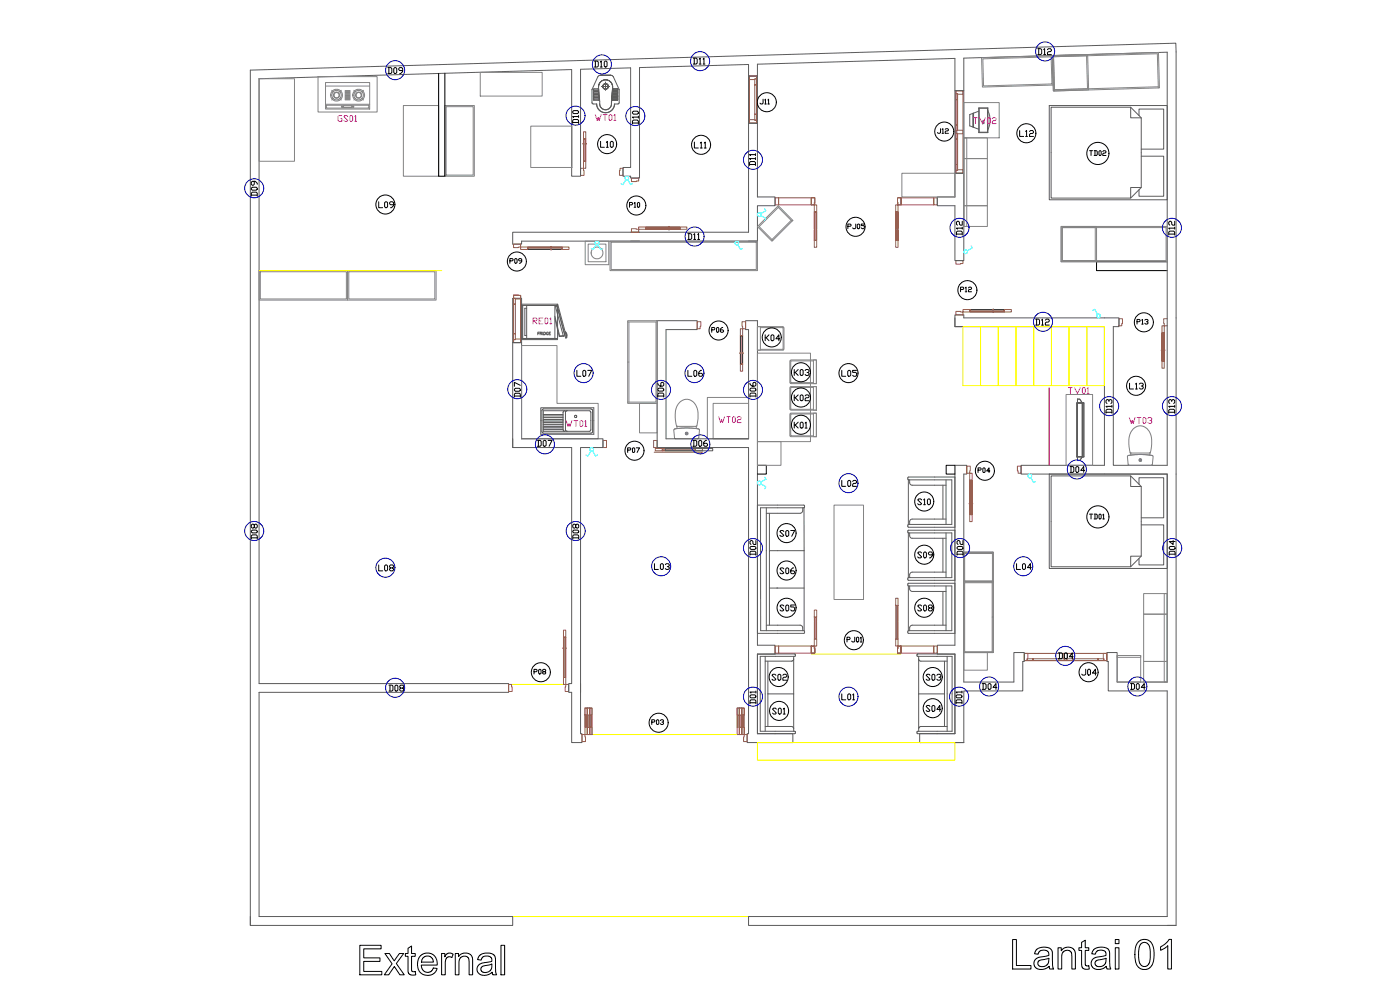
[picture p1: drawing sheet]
<svg xmlns="http://www.w3.org/2000/svg" width="420mm" height="297mm" viewBox="0 0 420 297" stroke-linecap="round" stroke-linejoin="round" font-family="sans-serif">
<!-- layer: Default -->
<g fill="none" stroke="#000" stroke-width=".3">
<path d="M133.5 22v30.9h-1.9v-30.8M350.3 78.5h-21.2v2.7h21.2M227.3 139.6h2.7v2.6h-2.7M286.6 139.6h-2.6v2.6h2.6M108 283.6h6.4v1.1h-5.2v2.7h4.8v1.1h-4.8v3h5.4v1h-6.6zM115.5 286.1h1.4l1.4 2.2 1.6-2.2h1.2l-2.2 3 2.4 3.4h-1.3l-1.7-2.5-1.6 2.5h-1.4l2.4-3.3zM122.5 284.5l1-.7v2.3h1.1v.8h-1.1v4.2l.4 .4h.7l.1 1h-1.4l-.8-.6v-5h-.8v-.8h.8zM126.2 286.8l1.1-.7 1.5-.1 .8 .2 .9 .8 .5 1 .2 1.6h-4.8l.5 1.5 1 .6 1.4-.2 .7-1.1 1.2 .2-.4 .9-.6 .6-1.2 .5h-1.2l-1-.3-.9-.8-.4-.9-.2-1.5 .2-1.2zM126.9 287.5l.9-.6h1l.9 .6 .4 1.2h-3.6zM132.5 286.1h1v1l.5-.8 .6-.3 1.4 .3-.4 1-1-.2-.8 .6-.2 .8v4h-1.1zM136.6 286.1h1v.9l.7-.7 .9-.3h1.3l1 .7 .3 1.1v4.7h-1l-.1-4.5-.2-.6-.8-.5-.9 .1-.7 .5-.4 1v4h-1.1zM144 286.6l1.7-.6h1.4l1.2 .6 .4 1v4l.3 .9h-1.1l-.2-.8-1.7 .9h-1.3l-.7-.3-.5-.5-.3-.7 .3-1.4 1.1-.7 2.5-.4a.61 .61 0 0 0 .5-.8l-.5-.8-1.4-.1-.7 .2-.6 1-1.1-.2z"/>
<path d="M144.6 290.1l3-.8-.1 1.3-.5 .8-.6 .3-1 .1-.7-.3-.4-.6zM150.4 283.6h1.1v8.9h-1.1zM303.9 281.9h1.1v7.8h4.4v1h-5.5zM311 285l.9-.6 1.1-.2 1.4 .1 1 .5 .4 .9 .1 4 .3 1h-1.1l-.2-.8-1.1 .8-.8 .2h-1l-.9-.4-.6-.6-.2-.6v-.7l.4-.7 1-.7 2.3-.3a.58 .58 0 0 0 .6-.1 .58 .58 0 0 0 .1-.7l-.1-.5-.4-.3-1.2-.2-1 .3-.4 .9-1.1-.1zM311.6 288.4l.6-.3 2.6-.6-.3 1.7-1.2 .8h-.9l-.5-.2-.4-.5zM317.5 284.4h1v.8l.8-.7 1-.3 1.2 .2 .8 .5 .4 1.1v4.7h-1l-.1-4.7-.4-.6-.8-.3-.9 .2-.7 .6-.2 .9v3.9h-1.1zM324.6 282.7l1.1-.6v2.3h1.1v.8h-1.1v4.2l.3 .4h.8l.1 .9h-1.5l-.7-.7-.1-4.8h-.8v-.8h.8zM328.1 285.1l.7-.6 1.3-.3 1.4 .1 1.2 .6 .3 1 .1 4 .3 .8h-1.2l-.2-.8-.7 .6-1.2 .4h-.9l-1-.4-.4-.4-.3-.8 .3-1.3 1.1-.8 2.2-.3a.61 .61 0 0 0 .7-.1 .61 .61 0 0 0 .1-.7l-.1-.5-.4-.3-1.2-.2-1 .3-.5 .9-1.1-.1zM328.8 288.5l.6-.4 2.5-.6-.2 1.6-.5 .6-.7 .3h-.9l-.6-.2-.4-.7zM334.7 284.4h1.1v6.3h-1.1zM334.7 281.9h1.1v1.2h-1.1zM341.7 282.5l1-.6 1.7 .1 1 .7 .7 1.2 .3 1.9-.2 2.6-.8 1.6-1.1 .8-1.3 .1-.9-.3-.9-.9-.4-1.1-.2-3.5 .3-1.4z"/>
<path d="M342.5 283.1l.6-.3h.8l.8 .6 .4 1v4l-.3 .8-1 .8h-.7l-.6-.4-.6-1.1-.2-3.3 .3-1.3zM348.3 284.1l1.4-.9 1.1-1.3h.8v8.8h-1.1v-6.9l-2.2 1.3z"/>
</g>
<path d="M153.5 205.4h15.6M175.5 220.4h47.8M153.9 275h70.7" fill="none" stroke="#ff0" stroke-width=".3"/>
<!-- layer: ARS-KUSEN -->
<g fill="none" stroke="#995f4c" stroke-width=".3">
<path d="M175.1 39.5h.7v2.2h-.7zM224.9 22.8h2.2v.9h-.6v.2h-1.6zM224.9 35.9l2.2 .2v.9h-2.2zM224.9 22.8h2.2v14.2h-2.2zM226.7 25.4h-.2v-1.7h.6v1.7h-.6v8.9h.6v1.8h-.6v-1.8h.2M226.8 25.4h.3v8.9h-.3M286.9 27.2h2.1v1.1l-2.1-.2zM286.9 39.2l2.1-.1v1l-2.1-.1zM286.9 28.1h.5v1.8h-.3h.3v7.6h-.5v-7.6h.2h-.2zM286.9 37.5h.5v1.7h-.5zM286.9 27.2h2.1v24.8h-2.1zM286.9 40h.5v1.7h-.5z"/>
<path d="M174.2 50.5h.9l.2 2.1h-1.1zM174.9 43.1l.3 .1zM175.1 48.4h.7v2.1h-.7zM175.2 41.7v6.7M175.7 41.7v6.7M175.7 43.1l.3 .1zM186.1 50.5h.9v2.1h-1.1zM189.5 53.4h2.2v.9l-2.2 .2zM232.6 59.4h1.1v2.1h-1.1zM233.7 59.4h9.8v2.1h-9.8zM243.5 59.4h1v2.1h-1zM243.5 59.4h1l-.1 2.1h-.9z"/>
<path d="M269.4 59.4h1v2.1h-1zM269.4 59.4h1v2.1h-.9zM270.4 59.4h9.8v2.1h-9.8zM280.2 59.4h1.1v2.1h-1.1zM286.9 51.1l2.1-.2v1.1h-2.1zM287.1 49.4h.3v1.7h-.5v-1.7h.2h-.2v-7.7h.5v7.7h-.2M154.1 73.2h2.1v.9l-2.1 .2zM156.2 74.1h2.2v.7h-2.2zM158.4 74.8h10.2M158.4 74.7h10.2M158.4 74.2h10.2M158.4 74.3h10.2"/>
<path d="M165.3 74l.2 .2zM165.3 74.8l.2 .2zM168.6 74.1h2.2v.7h-2.2zM189.5 68.6l2.2 .2v.9h-2.2zM191.7 68.1h2.1v.7h-2.1zM193.8 68.2h10.2M193.8 68.3h10.2M193.8 68.7h10.2M200.7 68.7l.2 .3zM200.7 67.9l.2 .3zM244.4 61.5h.7v2.1h-.7zM244.4 72.1h.7v2.1h-.7z"/>
<path d="M244.5 63.6v8.5M244.9 63.6v8.5M245 63.6v8.5M268.8 61.5h.7v2.1h-.7zM268.8 72.1h.7v2.1h-.7zM268.9 63.6v8.5M269 63.6v8.5M269.4 63.6v8.5M286.9 78.2h2.1v.9l-2.1 .1zM154.1 88.5l2.1 .1v.9h-2.1zM154.1 88.6h2.1v1.1l-2.1-.2zM154.1 88.6h2.1v14.2h-2.1z"/>
<path d="M154.4 91.3h-.3v8.8h.3M154.5 91.3h.2v-1.8h-.6v1.8h.6v8.8h-.6v1.8h.6v-1.8h-.2M209.2 96.5h1.1l-.2 2.1h-.9zM222.2 98.6h.7v2.2h-.7zM222.7 96.5h1.1v2.1h-.9zM286.9 93.4l2.1 .2v.9h-2.1zM289 92.9h2.1v.7h-2.1zM291.1 93h10.3M291.1 93.5h10.3M291.1 93.4h10.3M298 93.5l.2 .3zM298 92.7l.2 .3z"/>
<path d="M301.4 92.9h2.1v.7h-2.1zM335.8 95.6h1.1l-.2 2.1h-.9zM348.7 97.7h.7v2.2h-.7zM348.8 99.9v8.5M348.9 99.9v8.5M349.3 99.9v8.5M350.3 95.6h-1.1l.2 2.1h.9M154.1 101.9l2.1-.2v1.1h-2.1zM154.1 102.8h2.1M222 105.9l.3 .1zM222.2 109.3h.7v2.1h-.7zM222.3 100.8v8.5"/>
<path d="M222.7 100.8v8.5M222.8 105.9l.3 .1zM348.5 105h.3v.2h-.3zM348.7 108.4h.7v2.1h-.7zM349.3 105h.3v.2h-.3zM181 132.2h1v2.1h-1zM196.2 132.2h1v2.1h-1zM196.3 135.7h14.5l-.6 .6M196.7 134.6h2.1v.7h-2.1zM198.8 134.6h9.9v.7h-9.9zM198.8 134.7h9.9M198.8 135.2h9.9"/>
<path d="M198.8 135.1h9.9M290.1 139.9h1.1l-.2 2.1h-.9zM305.3 139.9h1.1v2.1h-.9zM290.9 151h.2v.2h-.2zM291 154.4h.7v2.1h-.7zM291.1 144.1v10.3M291.2 144.1v10.3M291.6 144.1v10.3M291.6 151h.3v.2h-.3zM268.8 179.5h.7v2.2h-.7zM168.9 194.4l.3 .2zM169.1 189.1h.7v2.1h-.7z"/>
<path d="M169.2 191.2v12M169.6 191.2v12M169.7 194.4l.3 .2zM169.7 191.2v12M232.6 193.8h1.1v2.2h-1.1zM233.7 193.8h9.8v2.2h-9.8zM243.5 193.8h1v2.2h-1zM243.5 193.8h.9l.1 2.2h-1zM244.4 191.7h.7v2.1h-.7zM244.4 183h.7v2.2h-.7zM244.5 185.2v6.5M244.9 185.2v6.5"/>
<path d="M245 185.2v6.5M268.8 191.7h.7v2.1h-.7zM268.9 181.7v10M269 181.7v10M269.4 193.8h1v2.2h-1zM269.4 181.7v10M269.5 193.8h.9v2.2h-1zM270.4 193.8h9.8v2.2h-9.8zM280.2 193.8h1.1v2.2h-1.1zM307.4 196h24.8v2.2h-24.8zM307.4 196h1.1v1.7h-.2v.5h-.9zM308.3 197.7h1.7v.2v-.2h7.7v.2v-.2h1.7v.5h-1.7v-.2v.2h-7.7v-.2v.2h-1.7z"/>
<path d="M320.2 197.7h1.7v.2v-.2h7.6v.2v-.2h1.8v.5h-1.8v-.2v.2h-7.6v-.2v.2h-1.7zM331.1 196h1.1v2.2h-.9zM152.6 205.4h.9l.2 2.1h-1.1zM169.1 203.2h.7v2.2h-.7zM169.8 205.4h.9v2.1h-1.1zM175.5 212.4h.8v2.1h-.8zM175.5 212.4h.8v8h-.8zM175.6 214.5v3.8M175.7 214.5v3.8M176.1 214.5v3.8M176.2 214.5v3.8M176.3 218.3h.7v2.1h-.7z"/>
<path d="M176.3 212.4h.7v2.1h-.7zM176.3 212.4h.7v8h-.7zM176.3 214.5v3.8M176.4 214.5v3.8M176.8 214.5v3.8M177 218.3h.7v2.1h-.7zM177 212.4h.7v2.1h-.7zM177 212.4h.7v8h-.7zM177.1 214.5v3.8M177.5 214.5v3.8M177.6 214.5v3.8M221.2 212.4h.7v2.1h-.7z"/>
<path d="M221.2 212.4h.7v8h-.7zM221.3 214.5v3.8M221.8 214.5v3.8M221.9 218.3h.7v2.1h-.7zM221.9 212.4h.7v2.1h-.7zM221.9 212.4h.7v8h-.7zM222 214.5v3.8M222.1 214.5v3.8M222.4 214.5v3.8M222.5 214.5v3.8M222.6 218.3h.7v2.1h-.7zM222.6 212.4h.7v2.1h-.7z"/>
<path d="M222.6 212.4h.7v8h-.7zM222.7 214.5v3.8M222.8 214.5v3.8M223.2 214.5v3.8M223.3 214.5v3.8M174.7 220.4h.8l.2 2.1h-1zM223.3 220.4h.9v2.1h-1z"/>
</g>
<!-- layer: Default -->
<path d="M314.9 116.4v23.2" fill="none" stroke="#f00" stroke-width=".3"/>
<!-- layer: ARS_DINDING -->
<g fill="none" stroke="#5b5b5b" stroke-width=".3">
<path d="M224.6 37h2.7M224.6 22.8h2.7M286.6 27.2h2.6M286.6 52h2.6M189.3 69.7h2.6M224.6 72.3h2.7v-10.6h5.3v-2.6h-5.3v-39.8l59.3-1.8v41.6h-5.3v2.6h5.3v16.5h2.6v-60.8l61.1-1.7v123.9h-16.2v-41.6h1.7v-2.6h-46.6v-.9h-2.6v3.5h2.6M227.3 72.3h-70.8v.9h-2.6v-3.5h70.7v-50.4l-32.7 1v33.1h-2.6v-.5h-2.3v-2.7h2.3v-29.8l-15.1 .4v32.1h-2.6v-32l-93.8 2.7v181.5h74.8v2.6h-74.8v67.3h76.1v2.7h-78.8v-2.7M153.9 89.5h2.6M156.5 89.5h-2.6v44.8M156.5 89.5v42.2h24.5v2.6h-6.8v85.8h.5v2.7h-3.1v-15.1h-.9v-2.6h.9v-70.8h-17.7v-2.6M197.2 96.2h12v2.7h-9.3v32.8h24.7v-32.8h-.8v-2.7h3.5v97.4h5.3v2.7h-5.3v23.8h10.6v2.7h-13.7v-2.7h.4v-85.8h-27.4zM286.6 95.4v2.6h44.9v41.6h-25.1v2.6h43.9v62.4h-15v-8.8h-3.1v2.7h.4v8.8h17.7v67.7h-125.7v2.7h128.4"/>
<path d="M153.9 102.8h2.6M286.6 139.6v54h-5.3v2.7h5.3v23.8h-10.6v2.7h13.2M286.6 142.2v-2.6h3.5v2.6h-.9v62.4h15.1v-8.8h3.1v2.7h-.5v8.8h-17.7v15.5M174.2 205.1v2.6M286.6 222.8h2.6M75.1 277.7v-256.7l277.8-8 .1 264.7h-2.7"/>
</g>
<!-- layer: ARS_ARSIR -->
<path d="M199.8 134.6h14.1v.7h-14.1z" fill="none" stroke="#5b5b5b" stroke-width=".3"/>
<!-- layer: ARS-LANTAI -->
<path d="M77.8 81.2h54.8M289 98h5.3v17.7h-5.3zM294.3 98h5.3v17.7h-5.3zM299.6 98h5.3v17.7h-5.3zM304.9 98h5.3v17.7h-5.3zM310.2 98h5.3v17.7h-5.3zM315.5 98h5.3v17.7h-5.3zM320.8 98h5.4v17.7h-5.4zM326.2 98h5.3v17.7h-5.3zM243.5 196.3h26.9M227.3 222.8h59.3v5.3h-59.3zM237.9 222.8h38.4" fill="none" stroke="#ff0" stroke-width=".3"/>
<!-- layer: ARS-KUSEN -->
<g fill="none" stroke="#800002" stroke-width=".3">
<path d="M175.1 43.2v5.2h.7v-5.2M175.1 43.1v-1.4h.7v1.4M165.3 74.1h-6.9v.7h6.9M165.5 74.1h3.1v.7h-3.1M200.7 68.1h-6.9v.7h6.9M200.9 68.1h3.1v.7h-3.1M244.4 68.9v3.2h.7v-3.2M244.4 68.7v-5.1h.7v5.1M268.8 68.9v3.2h.7v-3.2M268.8 68.7v-5.1h.7v5.1M298 92.9h-6.9v.7h6.9M298.2 92.9h3.2v.7h-3.2"/>
<path d="M222.2 106v3.3h.7v-3.3M222.2 105.9v-5.1h.7v5.1M348.7 105.2v3.2h.7v-3.2M348.7 105v-5.1h.7v5.1M291 151.2v3.2h.7v-3.2M291 151v-6.9h.7v6.9M169.1 194.4v-3.2h.7v3.2M169.1 194.6v8.6h.7v-8.6"/>
</g>
<!-- layer: ARS-FURNITURE -->
<g fill="none" stroke="#848484" stroke-width=".3">
<path d="M294.6 17.3l21.2-.6 .3 8.8-21.3 .6zM295 17.7l20.5-.6 .2 8.1-20.5 .6zM315.8 16.7l31.9-1 .3 10.7-31.9 .9zM315.8 16.7l10.6-.3 .3 10.6-10.6 .3zM316.2 17l9.9-.3 .3 9.9-9.9 .3zM77.8 23.6h10.6v24.8h-10.6zM95.4 23h17.8v10.6h-17.8zM97.7 24.8h13.2v7.9h-13.2zM97.7 25.8h13.2M97.7 31.3h13.2M98 31.6h12.6l.1 .7-12.7 .1zM99.6 27.1l.5 .5"/>
<path d="M100.1 28.5h.1M100.1 29.5l-.5 .5M100.1 28.3l.2 .1M100.2 28.1l.1 .1M100.3 28.7l-.2 .1M100.3 27.9l.1 .1M100.3 28.9l-.1 .1M100.4 29.1l-.1 .1M100.5 27.8l.1 .1M100.6 29.2l-.1 .1M100.7 27.6l.1 .2M100.8 29.3l-.1 .2"/>
<path d="M101 27.6v.2M101 29.3v.2M101.1 29.3l.1 .2M101.2 27.6l-.1 .2M101.3 29.3l.1 .1M101.4 27.7l-.1 .2M101.5 29.1l.1 .2M101.6 27.8l-.1 .2M101.6 29l.2 .1M101.7 28.8l.2 .1M101.8 28.4h.1M101.8 28.7h.1"/>
<path d="M101.8 28l-.2 .1M101.9 28.2l-.2 .1M101.9 29.5l.5 .5M102.4 27.1l-.5 .5M102.5 31.9l.3 .3M102.6 31.8l.2 .3M103.2 32.3l-.1-.5h2.4v.5M103.6 28.5h1.5M103.6 28.7h1.5M103.6 27.2h1.5M103.6 27.3h1.5M103.6 27.5h1.5"/>
<path d="M103.6 27.7h1.5M103.6 27.9h1.5M103.6 28.1h1.5M103.6 28.3h1.5M103.6 28.9h1.5M103.6 29h1.5M103.6 29.2h1.5M103.6 29.4h1.5M103.6 29.6h1.5M103.6 29.8h1.5M103.6 30h1.5M105.8 31.9l.3 .3"/>
<path d="M105.9 31.8l.3 .3M106.2 27.1l.5 .5M106.7 29.5l-.5 .5M106.7 28.4h.2M106.7 28.7h.2M106.8 28.2l.1 .1M106.9 28l.1 .1M106.9 28.8l-.1 .1M107 29l-.1 .1M107 27.8l.1 .2M107.1 29.1l-.1 .2M107.2 27.7l.1 .2"/>
<path d="M107.3 29.3l-.1 .1M107.5 27.6v.2M107.5 29.3v.2M107.7 27.6v.2M107.7 29.3v.2M107.9 29.3v.2M107.9 27.6v.2M108.1 29.2v.1M108.1 27.8v.1M108.2 29.1l.1 .1M108.3 27.9l-.1 .1M108.3 28.9l.1 .1"/>
<path d="M108.4 28.7l.1 .1M108.4 28.5h.2M108.4 28.1l-.1 .1M108.5 28.3l-.1 .1M108.6 29.5l.5 .5M109.1 27.1l-.5 .5M121.1 31.7h10.5v21.2h-10.5zM133.5 31.7h8.9v21.2h-8.9zM133.9 32h8.1v20.5h-8.1zM144.1 21.7h18.6v7.1h-18.6zM159.3 37.8h12.3v12.4h-12.3zM289.2 30.8h10.7v10.6h-10.7z"/>
<path d="M347.6 26l-31.1 .9M347.6 26.4l-.3-10.3-31.1 .9 .3 10.3M270.7 52h15.9v7.1h-15.9zM289.2 41.4h7.1v6.2h-7.1zM289.2 47.6h7.1v14.1h-7.1zM289.2 41.4h.9v26.5h-.9zM175.6 72.3h7.1v7.1h-7.1zM176.5 73.2h5.3v5.3h-5.3zM183.1 72.3h44.2v8.9h-44.2zM183.4 72.7h43.6v8.2h-43.6zM227.3 68l6.3-6.3 4.3 4.4-6.2 6.3zM237.4 66.1l-5.7 5.8"/>
<path d="M237.7 66.4l-4.1-4.2-5.8 5.8 4.1 4.1M289.2 61.7h7.1v6.2h-7.1zM318.5 67.9h31.8v10.6h-31.8zM318.5 67.9h10.6v10.6h-10.6zM318.8 67.9v10.3h31.2v-10.3M318.8 68.3h9.9v9.9h-9.9zM318.8 68.3h31.2M77.8 81.2h26.5v8.8h-26.5zM78.1 81.5h25.9v8.2h-25.9zM104.3 81.2h26.6v8.8h-26.6zM104.7 81.5h25.8v8.2h-25.8zM188.4 96.6h8.5v24.1h-8.5"/>
<path d="M188.4 96.2h8.8v24.8h-8.8zM188.8 96.6v24.1M227.3 98l7.8 .1 .2 .2-.1 6.6-7.9 .2zM227.3 98h.9v7.1h-.9zM156.5 103.7h10.7v17.3h12.3v10.7h-23zM188.4 108.6h.4M212.3 119.3h12.3v12.4h-12.3zM227.3 106h15.9v26.5h-15.9zM237.1 108.2l.4-.2h7.5v7.1h-7.7l-.2-.3zM237.1 116.1l7.9-.1v7.1l-7.7-.1-.2-.2zM244.1 108.3l-6.8 .1 .1 6.4h6.7M244.1 108h.9v7.1h-.9z"/>
<path d="M244.1 116h.9v7.1h-.9zM319.9 118.4h8v21.2h-8zM191.9 121h5.3v8.9h-5.3zM214 121h10.6v10.7h-10.6zM227.3 132.5h7.1v7.1h-7.1zM237.1 124.1l7.9-.1v7h-7.7l-.2-.3zM244.1 124.2l-6.8 .1v6.4l6.8 .1M244.1 124h.9v7h-.9zM250.3 151.6h8.9v28.3h-8.9zM289.2 165.7h8.9v30.1h-8.9zM289.2 165.7h8.9v8.8h-8.9zM289.5 165.7v8.6h8.3v-8.6"/>
<path d="M289.5 165.7h8.3v.4h-8.3zM297.8 174.5h.3v10.7h-.3zM297.8 174.5h-8.6v21.3h8.6M297.8 174.8h-8.3v20.7h8.3M343.2 178.1h7.1v6.2h-7.1zM349.4 178.1h.9v26.5h-.9zM289.2 195.8h7.1v5.3h-7.1zM297.8 185.2h.3v10.6h-.3zM335.3 196.7h7v.5h-7zM335.3 196.7h7v7.9h-7zM343.2 184.3h7.1v14.2h-7.1zM343.2 198.5h7.1v6.1h-7.1z"/>
<circle cx="101" cy="28.6" r="1.78"/>
<circle cx="101" cy="28.6" r="1.41"/>
<circle cx="101" cy="28.5" r=".86"/>
<circle cx="102.7" cy="32" r=".2"/>
<circle cx="106" cy="32" r=".19"/>
<circle cx="107.6" cy="28.6" r="1.41"/>
<circle cx="107.6" cy="28.6" r="1.77"/>
<circle cx="107.6" cy="28.5" r=".85"/>
<circle cx="179.2" cy="75.9" r="1.77"/>
</g>
<!-- layer: Furniture lavatory -->
<g fill="none" stroke="#808080" stroke-width=".3">
<path d="M202.6 128.7a15.3 15.3 0 0 1 7.3 .2l-.2 2.4M203 127.8l.3 .1h5.6l.2-.1M203.3 128.6l-.6-2.7 .1-2.9 .4-1.2 .7-1 .9-.7 .9-.3 1.1 .1 1 .5 .8 .8 .6 1.2 .3 1.4v1.8l-.6 3M209.6 128.7a14.1 14.1 0 0 0-7.3 .2l.1 2.5 .2 .2 6.8 .1M338.4 136.8l.2-.1a15.1 15.1 0 0 1 7.5 .2l-.4 2.7h-6.8l-.3-.2zM339.2 135.8l.3 .1h5.4l.4-.1M339.4 136.6l-.6-3.3 .3-3 1.1-1.7 1.8-.8 1.2 .1 .8 .5 .7 .8 .6 1.1 .3 3-.6 3.3"/>
<circle cx="342.2" cy="138" r=".25"/>
<circle cx="342.2" cy="138" r=".41"/>
</g>
<!-- layer: FURNITURE -->
<g fill="none" stroke="#5b5b5b" stroke-width=".3">
<path d="M178.1 28.9h1.7l.1 .2-1.7 .1zM178.1 26.7l1.4-.1 .2 .2-.1 .2h-1.4zM178.1 27.2l1.5-.1 .1 .2-1.5 .1zM178.1 27.6l1.5-.1 .1 .3-1.5 .1zM178.1 28.1l1.6-.1 .1 .2-1.6 .1zM178.1 29.4l1.7-.1 .1 .3-1.6 .1zM178.1 29.8h1.8v.2l-1.7 .1zM178.1 28.4h1.6l.1 .3-1.6 .1zM179 31.2l.2 .9 .5 .9 1 .7 .9 .1 .8-.1 1-.5 .9-1.2 .1-.8M179.6 26l.4 5.5 .3 .7 .7 .6 1.2 .1 1-.7 .3-1M179.9 29.3v.5M180.2 22.6l-.8 .5-1.7 3.8v4l.3 .3h1.1l.1 .8 .5 .9 1.1 .8 .8 .1 1.6-.4 .9-.9 .4-1.3h1l.3-.3v-4l-1.7-3.8-.8-.5"/>
<path d="M180.2 24.6l1-.6h1.2l1 .8 .4 1.2-.5-1.4-1.2-.6h-1.1l-.8 .6-.4 .5-.2 .9zM180.5 26h2.5h-2.5M181.2 25.3l.7-.2 .5 .3 .2 .8-.4 .5h-.8l-.5-.7 .4 .6 .7 .2 .6-.6-.2-.8-.3-.3h-.7l-.4 .4-.1 .5zM181.7 24.6v2.5M183.6 29.8h1.8v.2l-1.7 .1zM183.6 29l.1-.1h1.6l.1 .1M183.6 29.4l1.7-.1 .1 .3-1.6 .1zM183.6 29l.2 .2zM183.6 29.3v.5M183.7 28.4h1.6l.1 .3-1.6 .1zM183.7 28.1l1.6-.1 .1 .2-1.6 .1zM183.8 27.6l1.5-.1 .1 .3-1.5 .1z"/>
<path d="M183.8 27.2l1.5-.1 .1 .2-1.5 .1zM183.8 26.7l1.5-.1 .1 .3-1.5 .1zM183.8 29.2h1.4M183.9 26l-.4 5.2zM185.4 29l-.2 .2zM293.7 39.8v-7.4h2.8v7.4M293.9 39.7v-7.2h2.5v7.2M314.9 31.7h35.4v28.2h-35.4zM315.5 32.2h23.8v3.1h3.2v21h-3.2v3.1h-23.8zM339.3 32.2l3.2 3.1M341.8 34.7v-2h7.4v12h-6.7M342.5 46.9h6.7v12h-7.4v-2"/>
<path d="M342.5 56.3l-3.2 3.1M156.7 91.7v9.9M156.9 91.7v9.9M158.1 91.7v9.9h8.6M158.1 92.5h-.6v8.2h.6M161.9 99.7h-.5v.8M162.9 99.7v.8M163.2 99.7h.2a.42 .42 0 0 1 .3 .4 .42 .42 0 0 1-.3 .4h-.2zM164.5 99.8a.29 .29 0 0 0-.3-.1 .29 .29 0 0 0-.2 .2l.1 .5h.4v-.2h-.1M165.3 99.7h-.5v.8h.5M166.5 91.7v9.9M166.5 94.9l1.5 5.9 1.1-.1"/>
<path d="M166.6 95.6l1.2 5.4 1.3-.1M166.7 91.9h.4l2.4 8.9h-.4zM167.2 91.5l.2-.1 2.7 9.9-.3 .1zM167.3 91.7h-10.8v-.4h10.8v10.6h-10.8v-.3h10.8M169.6 99.5l.5 .6v1l-.1-.8-.3-.6M162.1 100h.4l.1-.2-.5-.1v.8M162.3 100l.3 .5M323.4 119.8v18.4h.6l.8-1.1M323.4 119.8v18.4v-18.4M163.1 126.8h5.9M163.1 127.5h5.9M163.1 126.6h5.9"/>
<path d="M163.1 127.3h5.9M163.1 125.9h5.9M163.1 125.1h5.9M163.1 126h5.9M163.1 125.3h5.9M163.1 128.2h5.9M163.1 128.9h5.9M163.1 128h5.9M163.1 128.7h5.9M163.1 124.5h5.9M163.1 124.4h5.9M169.5 123.2l-.3 .1-.2 .5"/>
<path d="M170.2 123.2l-.5 .3v.3M170.2 123.2h6.7l.4 .6M170.2 123.2h-7.1v6.2h7.1M177.8 126.2v-3.2l-.3-.3h-14.4l-.5 .4v6.5l.3 .3 14.4 .1M178.2 126.2v-3.9h-15.9v8h15.9M323.2 120.9v16.2M324.8 137.1l-.8 1.1h-.6M324.8 137.1v-16.2v16.2M325.3 137.1h-2.1h2.1M325.3 120.9v16.2M227.3 151.6h14l.2 .1-.2 .7h-13.1l.1 36.8h13l.2 .2-.2 .6h-14zM230 152.4v36.8"/>
<path d="M230.9 154v11.2M240.9 152.4v1.1l-.8 .5h-10.1M241.3 152.3v36.9M272.5 159.2l14.1-.1v15h-14.1l.1-.8h13.1v-13.4h-13.1zM272.5 143.2l14.1-.1v15.1h-14.1l-.1-.7 .3-.1h13v-13.4h-13l-.3-.2zM272.6 143.9v13.5M272.6 159.9v13.4M273 144v1.1l.8 .5h10.1M273 159.9v1.1l.5 .5h10.4M283 145.6v10.1M283.9 155.7h-10.1l-.8 .6v1.1M283.9 144v13.4"/>
<path d="M283.9 159.9v13.4M314.9 142.2h35.4v28.4h-35.4zM315.5 142.8h23.8v3.2h3.2v20.9h-3.2v3.2h-23.8zM339.3 142.8l3.2 3.2M341.8 145.3v-2h7.4v12.1h-6.7M342.5 157.5h6.7v12h-7.4v-1.9M230.9 176.4h10.4M233.2 176.4v.1M241.3 165.2h-10.4v22.4M272.5 175.1l14.1-.1v15l-14.1-.1 .1-.7h13.1v-13.4h-13.1zM272.6 175.8v13.4M273 175.8v1.1l.8 .6h10.1"/>
<path d="M283 161.5v10.2M283 177.5v10.1M283.9 171.7h-10.1l-.8 .5v1.1M283.9 175.8v13.4M342.5 166.9l-3.2 3.2M227.3 196.3l11.2-.1 .2 .2-.1 .5h-10.4v22.5h10.4v.7h-11.3zM229.6 196.9v22.5M230 187.6h10.1l.7 .3 .1 1.3M230.4 198.4v19.6M238.2 197.7l-.1 .4-.4 .3h-8.1M238.2 196.9v22.5M275.2 196.3h11.4v23.8l-11.4-.1 .1-.6h10.4v-22.5h-10.4z"/>
<path d="M275.7 197.7l.1 .4 .4 .3h8.1M275.7 196.9v22.5M283.4 198.4v19.6M283.9 187.6h-10.1l-.8 .5v1.1M284.3 196.9v22.5M229.6 218h8l.5 .3 .1 .4M230.4 208.2h7.8M275.7 208.2h7.7M284.3 218h-8l-.5 .3-.1 .4"/>
</g>
<!-- layer: #SAKLAR -->
<g fill="none" stroke="#0ff" stroke-width=".3">
<path d="M187.8 53.9l-.8 1.5-.6-.3M188.4 53.9l.9 1.5 .6-.3M178.9 73.4l-.9 1.5-.6-.4M179.4 73.4l.9 1.5 .6-.4M221.4 73.4l.9 1.5 .5-.4M228.4 64.7l1.5 .8-.4 .6M229.5 62.7l.4 .5-1.6 .9M291.5 73.8l.3 .6-1.5 .9M327.9 93.1l.6-.3 .9 1.5M177.3 135.3l-.9 1.6-.6-.4M177.9 135.3l.8 1.5 .6-.3M228.4 145.2l1.5 .9-.4 .5"/>
<path d="M229.5 143.2l.4 .6-1.6 .9M309.4 143.3l.8 1.5 .6-.3"/>
<circle cx="188.1" cy="53.4" r=".56"/>
<circle cx="179.2" cy="72.9" r=".56"/>
<circle cx="221.1" cy="72.9" r=".56"/>
<circle cx="227.9" cy="64.4" r=".56"/>
<circle cx="289.8" cy="75.6" r=".56"/>
<circle cx="329.7" cy="94.8" r=".55"/>
<circle cx="177.6" cy="134.9" r=".55"/>
<circle cx="227.9" cy="144.9" r=".55"/>
<circle cx="309.1" cy="142.8" r=".57"/>
</g>
<!-- layer: ARS-KUSEN -->
<path d="M244.4 186.4v-1.2h.7v1.2M244.4 186.6v5.1h.7v-5.1M268.8 186.4v-4.7h.7v4.7M268.8 186.6v5.1h.7v-5.1" fill="none" stroke="#adadad" stroke-width=".3"/>
<!-- layer: TEKS -->
<g fill="none" stroke="#000" stroke-width=".3">
<circle cx="329.5" cy="46" r="3.3"/>
<circle cx="329.5" cy="155.1" r="3.3"/>
</g>
<g font-size="5.3">
<text x="304.8" y="42.3">L12</text>
<text x="171.8" y="114.3">L07</text>
<text x="205.3" y="114.3">L06</text>
<text x="251.5" y="114.3">L05</text>
<text x="276.6" y="214.8">S04</text>
</g>
<g font-size="4.9">
<text x="310.1" y="17.6">D12</text>
<text x="115" y="23.3">D09</text>
<text x="177.1" y="21.2">D10</text>
<text x="206.7" y="20.5">D11</text>
<text x="174.6" y="38.1" transform="rotate(-90 174.6 38.1)">D10</text>
<text x="192.6" y="38.5" transform="rotate(-90 192.6 38.5)">D10</text>
<text x="178.9" y="45.5">L10</text>
<text x="207.1" y="45.5">L11</text>
<text x="227.5" y="50.8" transform="rotate(-90 227.5 50.8)">D11</text>
<text x="78" y="60" transform="rotate(-90 78 60)">D09</text>
<text x="112.5" y="63.5">L09</text>
<text x="289.6" y="71.6" transform="rotate(-90 289.6 71.6)">D12</text>
<text x="353.5" y="71.6" transform="rotate(-90 353.5 71.6)">D12</text>
<text x="205.3" y="73">D11</text>
<text x="309.7" y="98.8">D12</text>
<text x="228.2" y="103.4">K04</text>
<text x="237.1" y="113.9">K03</text>
<text x="337.6" y="117.8">L13</text>
<text x="157" y="120.3" transform="rotate(-90 157 120.3)">D07</text>
<text x="200" y="120.3" transform="rotate(-90 200 120.3)">D06</text>
<text x="227.9" y="120.3" transform="rotate(-90 227.9 120.3)">D06</text>
<text x="237.1" y="121.4">K02</text>
<text x="334.4" y="125.2" transform="rotate(-90 334.4 125.2)">D13</text>
<text x="353.5" y="125.2" transform="rotate(-90 353.5 125.2)">D13</text>
<text x="237.1" y="129.8">K01</text>
<text x="160.2" y="135.1">D07</text>
<text x="206.7" y="135.1">D06</text>
<text x="320" y="142.9">D04</text>
<text x="251.5" y="147.1">L02</text>
<text x="274.1" y="152.8">S10</text>
<text x="78" y="163" transform="rotate(-90 78 163)">D08</text>
<text x="174.6" y="163" transform="rotate(-90 174.6 163)">D08</text>
<text x="227.9" y="167.9" transform="rotate(-90 227.9 167.9)">D02</text>
<text x="232.8" y="162.3">S07</text>
<text x="290" y="167.9" transform="rotate(-90 290 167.9)">D02</text>
<text x="353.5" y="167.9" transform="rotate(-90 353.5 167.9)">D04</text>
<text x="112.5" y="172.5">L08</text>
<text x="195.1" y="172.2">L03</text>
<text x="232.8" y="173.2">S06</text>
<text x="274.1" y="168.6">S09</text>
<text x="303.7" y="172.2">L04</text>
<text x="232.8" y="184.5">S05</text>
<text x="274.1" y="184.5">S08</text>
<text x="316.4" y="199">D04</text>
<text x="323.5" y="203.9">J04</text>
<text x="115.4" y="208.5">D08</text>
<text x="230.4" y="205.3">S02</text>
<text x="276.6" y="205.3">S03</text>
<text x="293.5" y="208.1">D04</text>
<text x="338" y="208.1">D04</text>
<text x="227.9" y="212.4" transform="rotate(-90 227.9 212.4)">D01</text>
<text x="230.7" y="215.5">S01</text>
<text x="251.5" y="211.3">L01</text>
<text x="289.6" y="212.4" transform="rotate(-90 289.6 212.4)">D01</text>
</g>
<g font-size="4.9" fill="#f0f">
<text x="100.2" y="37.7">GS01</text>
<text x="177.4" y="37.4">WT01</text>
<text x="291" y="38.5">TV02</text>
<text x="158.7" y="98.4">RE01</text>
<text x="319.3" y="119.2">TV01</text>
<text x="168.6" y="129.1">WT01</text>
<text x="214.5" y="128.1">WT02</text>
<text x="337.6" y="128.4">WT03</text>
</g>
<g font-size="4.4">
<text x="226.8" y="32.5">J11</text>
<text x="280.1" y="41.3">J12</text>
<text x="325.6" y="48">TD02</text>
<text x="187.7" y="63.5">P10</text>
<text x="253.3" y="69.8">PJ05</text>
<text x="151.7" y="80.1">P09</text>
<text x="287.2" y="88.9">P12</text>
<text x="212.4" y="100.9">P06</text>
<text x="340.1" y="98.4">P13</text>
<text x="187" y="136.9">P07</text>
<text x="292.5" y="142.9">P04</text>
<text x="325.6" y="157">TD01</text>
<text x="252.9" y="193.7">PJ01</text>
<text x="159.1" y="203.6">P08</text>
<text x="194.4" y="218.7">P03</text>
</g>
</svg>
